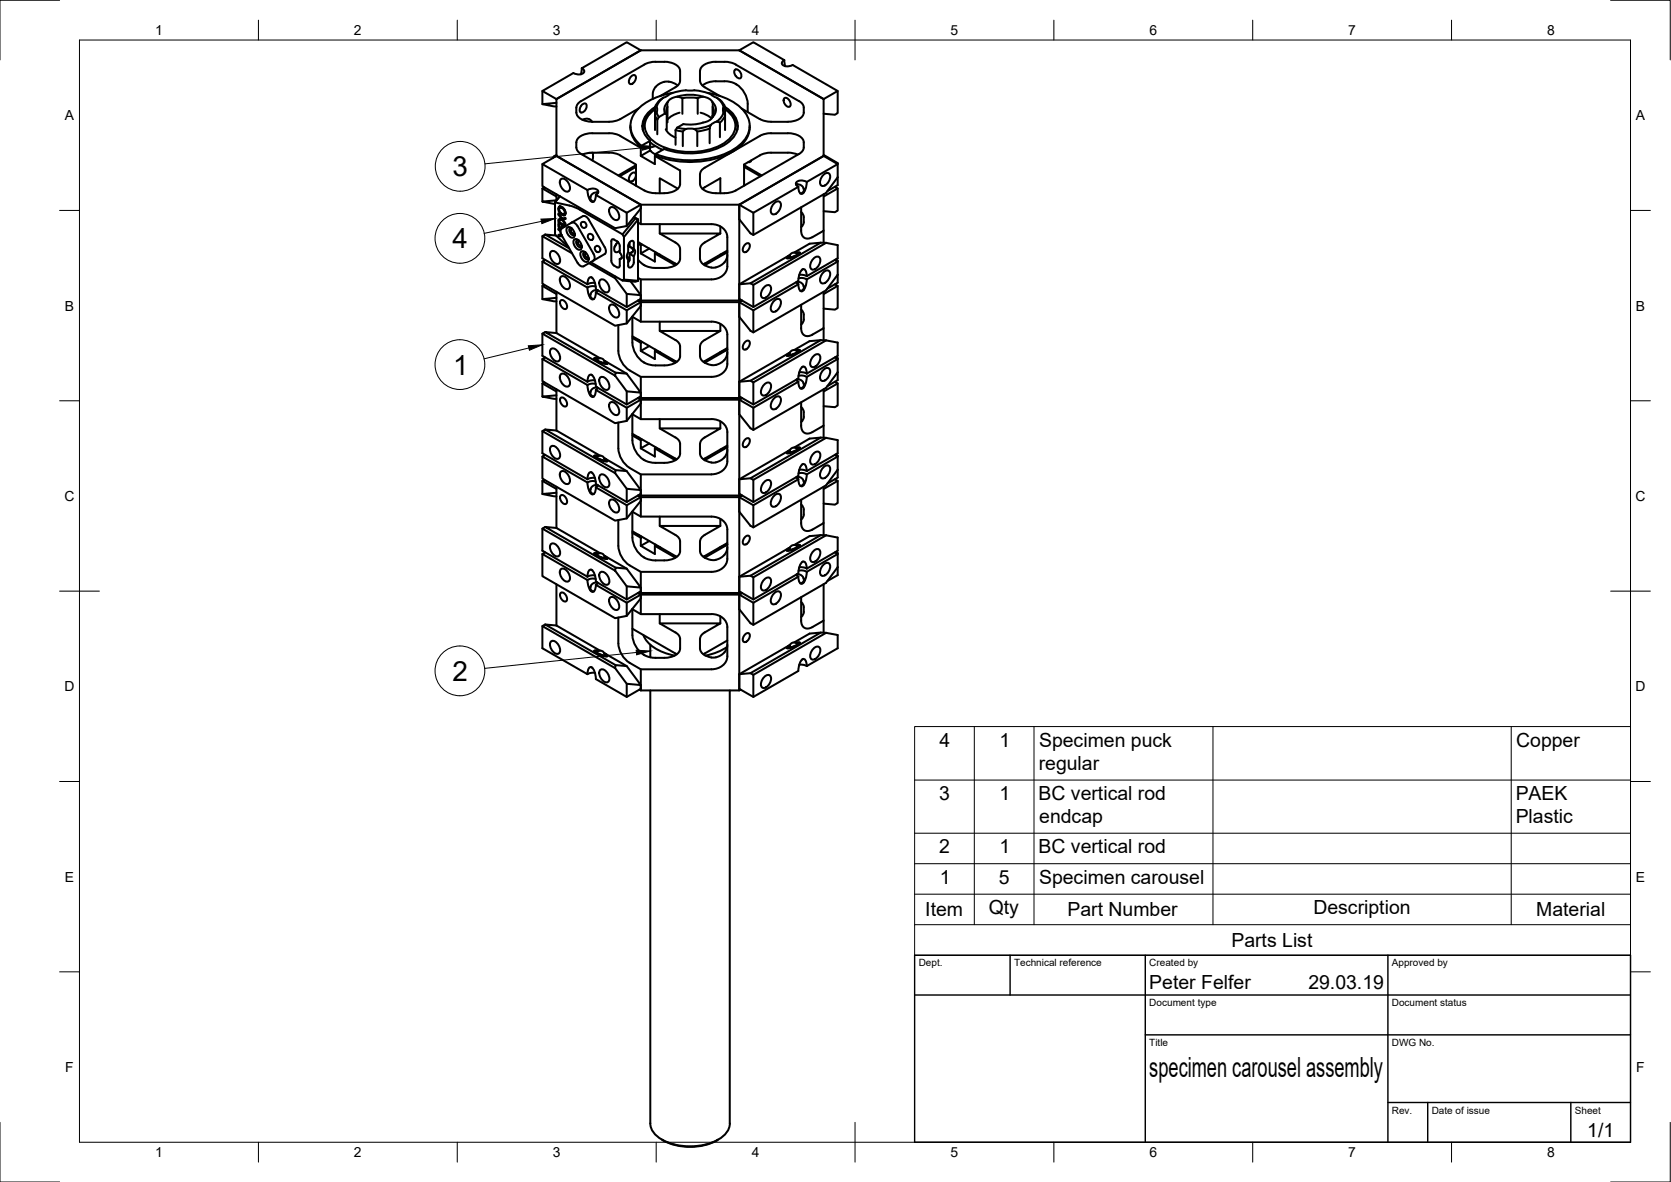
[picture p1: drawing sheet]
<svg xmlns="http://www.w3.org/2000/svg" width="420mm" height="297mm" viewBox="0 0 420 297" stroke-linecap="round" stroke-linejoin="round" font-family="sans-serif">
<!-- layer: Visible -->
<g fill="none" stroke="#000" stroke-width=".51">
<path d="M144.2 18.4l-7.8 4.5 3.5 2M144.2 18.4a2.02 2.02 0 0 0 2.7-.3 .88 .88 0 0 0-.6-1l-.2 1.6M158.7 19.2a.65 .65 0 0 1 1.1-.1 1.54 1.54 0 0 1-1.4 2 1.41 1.41 0 0 1 .3-1.9zM161.1 12.6l-3.5-2-11.3 6.6M161.1 12.6l-21.2 12.3M161.1 12.6h24.8M164.8 15.5a8.7 8.7 0 0 1 5 .7 2.01 2.01 0 0 1 1.2 1.6v2.5l-.4 1-4.6 2.9M164.9 15.5l-1.6 .2-1.3 .5-15.9 9.2M185 17.4l-.4 .5 .4 1.2M185 17.4a1.51 1.51 0 0 1 1.2 2.2 1 1 0 0 1-1.2-.5M185.9 12.6l3.5-2 7.8 4.5M185.9 12.6l21.2 12.3"/>
<path d="M197.2 15.1l.2 1.5M197.2 15.1a.82 .82 0 0 0-.6 1 .82 .82 0 0 0 1.1 .6l.9-.1 .7-.3 11.3 6.6-3.5 2M136.4 22.9v3.3M139.7 39.3h-.4l-.3 .4M139.9 39.2l21.2 12.2v4.9M139.9 39.2l21.2 12.2v1l-3.5 4.4-2.9 .5-18.3-10.5v-5.6M139.9 39.2l-3.5 2 11.3 6.6M139.9 25.9l-3.5 .3 3.5 .6M139.9 24.9v14.3M139.9 38.9l-.6 .4M144.9 27.1v1.2M144.9 35.8v1.2"/>
<path d="M144.9 37l.5 1.1 .7 .6 15.9 9.2M146.1 25.4l-.7 .6-.5 1M146.4 26.3l.6-.3 .3 .1a1.35 1.35 0 0 1 0 1.5 1.35 1.35 0 0 1-1.4 .6l-.1-.9zM146.5 30.1a1.65 1.65 0 0 1 2.3 .5M148.9 38.4h4.2M148.9 33.5h4.2M148.9 38.4h-1l-1.4 .5M148.9 33.5a3.5 3.5 0 0 0-4 2.3M149.1 38.4l-.1 1.9M153.2 38.4l2.4 .4 4.3 2.5v5.4M153.2 33.5l1.5 .1 1.3 .6M156 34.2l5.1 3"/>
<path d="M158.5 31.6v.5M158.5 32a6.6 6.6 0 0 0 2.8 5.1M160.5 27.3l-4.5 2.6-1.3 .5-1.6 .2h-4.2a3.5 3.5 0 0 1-4-2.3M161.3 36.6l2.1-1.2v2.5l-2.3 1.3zM161.6 32.5h.1M161.6 31.6l-.1 .2M162.8 29v.1M162.8 29h.1M163.4 35.7l1.5 1.1 1.7 .8M163.5 28.2h.1M163.5 28.2l-.7 .8M163.5 37.9l1.3 1"/>
<path d="M163.6 37.9h-.1M164.7 39.2l6.3 3.6v3.4M164.7 26.9l.9-1.5 1.2-.8-.4 .3a2.68 2.68 0 0 0-1.2 3l-.1 .3M164.7 27.4a5.3 5.3 0 0 0-3 5.4M164.7 26.9h.4M164.7 26.9v5.8M164.7 27.5a4.6 4.6 0 0 0-1.5 6.9 14.1 14.1 0 0 0 11 3.8 13.7 13.7 0 0 0 9.6-3.8 4.3 4.3 0 0 0-.6-6.3l-.9-.6M164.7 26.9a5.1 5.1 0 0 0-2.5 7l1.3 1.5M164.8 21.8l-.6 1.3-.1 1.8M165.1 28.2l-.1 .3a.88 .88 0 0 0 .1 1.3l.2 .3M165.1 28.2l.6 1.2M165.3 30.1v3.6"/>
<path d="M165.7 29.4l-.4 .7M166.8 24.5l.4-.1a10.3 10.3 0 0 1 7-1.7 9.2 9.2 0 0 1 5.6 1.7l.4 .1M167.2 28.5l.4 .2M167.2 28.5l-1.5 .9M167.2 28.5a2.43 2.43 0 0 1 .7-2.8l-.1 5.1M167.4 32.5l.9 1.2 1.6 .9M167.6 28.7v3.9M167.8 26.8l-.2 .8v1.1M168.1 20.5h-.5a4.1 4.1 0 0 0-2.7 1.3M168.1 20.5l1.1 .3 1.2 .7M169.1 23.3a14.3 14.3 0 0 0-9.8 5.5 5.8 5.8 0 0 0 2 7.8M169.9 32.7v3.7"/>
<path d="M169.9 32.7l1.8 .3M170.3 32.1l2.1 .3M170.3 24.3l1.3 .4v3.9M170.3 24.3a10.8 10.8 0 0 1 6.5 0M170.3 24.3l-1.6 .5-.8 .9M170.9 28.3l-1.8 .7-1.3 1M171.6 24.7l1.9-.2 1.9 .2M172.4 32.4l-.7 .6v3.7M172.4 32.4h2.2M174.6 32.4l.7 .6v3.7M175.4 24.7v3.9M176.2 28.3l1.5 .6 1.2 .9"/>
<path d="M176.6 21.5l1.5-.8a11.8 11.8 0 0 1 4.6-.3 5.8 5.8 0 0 1 5.3 5.7M176.7 24.3l-1.3 .4M176.8 24.3l1.5 .5 .8 .9M177.2 21.9l3.8 2.3M177.2 21.9l-.7-.6-.4-.7-.1-2.8a3.5 3.5 0 0 1 4-2.3h2.7l1.9 .5 16.3 9.4M177.9 23.3a13.9 13.9 0 0 1 9.9 5.6 5.8 5.8 0 0 1-2 7.7 21.6 21.6 0 0 1-16.1 3.4l-2.5-.5-2.4-.8M178.4 32.3v3.7M178.5 32.3l-3.2 .7M178.7 31.4l-.3 .9M178.7 31.4l-2.2 .8-1.9 .2M179.1 29.4l-.1 .3a7.8 7.8 0 0 1-5 1.6l-2.2-.1-1.6 .9-.3 .6M179.2 29.1v-3.4a2.46 2.46 0 0 1 0 3.7"/>
<path d="M179.2 29.1l-.1 .3M179.2 29.1v.2M179.2 26.8a2.11 2.11 0 0 1 0 2.3M180.2 30.5l-1.5 .9M180.2 30.6l.8 .2M181 30.8v3.7M181.9 28.2l.4 .8M181.9 28.2l-.5 1.2-1.2 1.2M182.3 26.9h-.4M182.3 26.9v5.8M182.3 26.9a5.1 5.1 0 0 1 2.5 7 11.8 11.8 0 0 1-8.9 4.5l-2.6 .2-2.6-.2-3.7-.9-2.2 1.2-.1 2.5-3.6-2M182.3 27.4a5.3 5.3 0 0 1 3 5.4"/>
<path d="M182.3 26.9a5.1 5.1 0 0 0-2.1-2.3l.5 .3a2.68 2.68 0 0 1 1.1 3l.1 .3M182.3 29l-.6 1.1-.7 .7M183.4 28.2l.9 .8M184.3 29v.1M184.3 29h-.1M185.4 31.6l.1 .2M185.4 32.5h.1M186.5 27.3l4.6 2.6 1.2 .5 5.8 .2M188 26.1v2.1M188.5 31.6a7.3 7.3 0 0 1-4.4 6.6 23.7 23.7 0 0 1-19.3 .9M191.1 34.2l-13.9 8M193.9 38.4h4.2"/>
<path d="M193.9 33.5h4.2M193.9 38.4l-2.4 .4-4.4 2.5v5.4M193.9 33.5l-1.6 .1-1.2 .6M197.3 24.6a1.45 1.45 0 0 1 1.2 2.2 1.45 1.45 0 0 1-1.2-2.2zM198.1 33.5a3.5 3.5 0 0 1 4 2.3M198.1 38.4h1.1l1.4 .5M200.9 25.4a2.73 2.73 0 0 1 1.2 3 2.73 2.73 0 0 1-2.4 2l-1.6 .2M202.1 35.8a2.37 2.37 0 0 1-1.2 2.9l-15.9 9.2M207.1 39.2l-21.2 12.2v24.1l.3-.2M207.1 39.2l-21.2 12.2v3.7l2.8 3.5 .7 .4 18.3-10.5 2.9-4M207.1 39.2l3.5 2-7.8 4.5M207.1 38.9l3.5 2.1-.2 .1"/>
<path d="M207.1 24.9v14.3M210.6 22.9v5.5l-.7 .4-2.8-.2M136.4 47.4v3.3M136.4 59.4v5.5l11.3 6.5M136.9 47.1l-.5 .3 3.5 2M137.1 58.9l-.7 .5 7.4 4.3M139.6 50.9v8.1l3.3 3.1M139.6 50.9l4 .9 2.3 1M139.8 59.2l-2.7-.3 6 3.5M139.9 50.3l-3.5 .4 3.2 .5M139.9 48.8v1.6M140.4 52.5l.1 .5 .2-.1"/>
<path d="M140.4 53.9v-.3l.9 1.3 .9-.2v.3l-.7 .2M140.4 57.7v-.3l.5 .5M140.4 59.3l1 .1M140.4 56.8l.1 .3 .2-.1M140.5 52l-.1 .5 .2-.2M140.5 53l.3 .6 .2-.1M140.5 57.1l.2 .2 .2-.1M140.6 53.8l-.2 .1 .6 .9 .2-.1M140.6 57.6l-.2 .1 .5 .5M140.6 56.7l-.2 .1v-1.1l1.8 1.1M140.6 56.1l.6 .3M140.8 51.9l-.3 .1a1.32 1.32 0 0 1 1.7 1.2v.6l-.4 .3"/>
<path d="M140.8 49.3l-1.2 1.6M140.8 55.3l.9-.3-1.3 .5M140.8 59l-.4 .3v-.3l.5 .1M140.8 55.9v.1M140.8 59.1h.4M140.8 49.3l-1.2 1.5M140.8 51.9l-.1 .3M140.8 53.6l.5 .4 .3-.2M140.9 56l-.3 .1 .1 .9 .3 .3 .2-.1M140.9 57.5l.1 .1M140.9 58.5v.6l.2-.1M141 45.1a1.62 1.62 0 0 1 2.1 1.3 .98 .98 0 0 1 .2 1.3 .98 .98 0 0 1-1.3 .3 2.35 2.35 0 0 1-1-2.9z"/>
<path d="M141 54.8l.3 .1M141.1 59l.1 .1M141.2 55l-.8 .1v.4l.4-.2v-.2M141.2 57.3h.1l-.4 .2-.2-.2M141.2 52l-.5 .3v.7l.6 .7h.6M141.2 59.1l4.3 7.3a1.07 1.07 0 0 0 1.2 .5M141.2 56.4v.8l.2-.1M141.3 52.3l.5 .5M141.3 57.3h.1M141.4 56.6l.6 .3M141.4 57.1l-.3 .2M141.5 56.3l-.3 .1"/>
<path d="M141.5 52.2h-.7M141.6 56.4v.1M141.7 56.4l-.3 .2 .1 .7M141.7 55v.1M141.8 53.8l.3 .1-.3 .2-.5-.1M142 52.7l-.2 .1 .2 .6 .2-.1M142 53.4l-.1 .3 .3-.1-.4 .2M142.2 54.9l-.7 .3 .7 .9v.3l-.8-1.1M142.2 56.8l-.2 .2M142.6 57.2a1.29 1.29 0 0 1 1.7 1 .9 .9 0 0 1 .3 .9 .9 .9 0 0 1-.8 .6 1.95 1.95 0 0 1-1.2-2.5zM143.7 57.3h-.3a1.05 1.05 0 0 0-.1 1.2 1.05 1.05 0 0 0 1.1 .5l.1-.2M143.7 56l-2.5 1.4a1.24 1.24 0 0 0 0 1.7"/>
<path d="M143.7 56a1.25 1.25 0 0 1 1.5 .8l4.2 7.4a1.07 1.07 0 0 1-.2 1.3M143.8 57.4l-.2 .5 .1 .4 .3 .3 .5 .1M145.9 52.8l10.6 6.1 .4 .7v10.7l-.4 .2-8-4.6M146.2 55.9l.3-.1a.8 .8 0 0 1 .9 .6 .8 .8 0 0 1-.5 .9 .88 .88 0 0 1-.7-1.3zM146.5 54.3l-2.8 1.7M146.6 54.3a1.24 1.24 0 0 1 1.5 .9l3.9 6.9a1.39 1.39 0 0 1 .1 1.7l-5.4 3.1M147.7 47.8l.3 1.8a1.15 1.15 0 0 0 1.3 1.1l.4-.6 .1-1.1M147.9 59a.74 .74 0 0 1 1.2 .3 .74 .74 0 0 1-.7 1 .92 .92 0 0 1-.5-1.3zM148.5 49.4v1M149.9 48.4h.2M150.1 48.4h.3M150.4 48.5a1.35 1.35 0 0 0-1.6 .3 1.35 1.35 0 0 0-.1 1.6l.6 .2"/>
<path d="M153.4 52.2a1.62 1.62 0 0 1 2.1 1.4 .98 .98 0 0 1 .1 1.2 .98 .98 0 0 1-1.2 .4 2.35 2.35 0 0 1-1-3zM157.6 53.5v3.3M158.7 43.7a.65 .65 0 0 1 1.1-.1 1.54 1.54 0 0 1-1.4 2 1.41 1.41 0 0 1 .3-1.9zM159.3 54.6l.5 .3M159.4 54.5l1 .6M159.8 54.9l.6 .3-3.5 4.4M159.8 54.9l-3.3 4M159.9 41.9l-4.1 2.4M159.9 41.5l-4.4 2.6M159.9 46.4l-.2 .1M160.4 55.9l.7 .4h17.8a3.7 3.7 0 0 1 4 3.3v7.3a3.7 3.7 0 0 1-4 3.3h-17.8l-.7-.4M160.4 55.2v15.4"/>
<path d="M162 47.9l1.3 .5 1.6 .1M164.8 48.6h2.2M165.9 56.3v2.4l3.9 2.2 1 1 .2 .7v2.4M165.9 58.7h15.2l-3.9 2.2M170.4 47.4l-4.5-2.6v3.8M171 46.2a3.5 3.5 0 0 1-4 2.3M176 46.2a3.5 3.5 0 0 0 4 2.3M177.2 47.1l3.9-2.3v3.8M177.2 47.1l-.6 .4M177.2 42.2l-.7 .5-.4 .7-.1 2.8M180 48.6h2.2M181.1 56.9v1.8"/>
<path d="M185 47.9l-1.3 .5-1.5 .1M187.1 41.9l4.1 2.4M187.1 41.5l4.4 2.6M187.1 46.4l.2 .1M188.9 40.3a.49 .49 0 0 1-.7 .4M189.4 53.5v5.5M194.7 51a.91 .91 0 0 1 1.3-.3 .91 .91 0 0 1 .3 1.2l-.6 1.2a.98 .98 0 0 1-1 .8 .98 .98 0 0 1-.9-.9l.2-.9zM200.2 46.4a1.35 1.35 0 0 1 1.5 .4 1.35 1.35 0 0 1 .1 1.6l-.5 .2M200.6 46.3l-.4 .1M200.7 47l-11.3 6.5-3.5-2.1h-24.8l-3.5 2.1-7.8-4.5a.82 .82 0 0 0 .6-1.1 .82 .82 0 0 0-1.1-.5h-.8l-.8 .3M201.4 52.1v5.8a1.74 1.74 0 0 0 .9 1.9 1.74 1.74 0 0 0 2-.2M201.4 53.3l.3 .3a2.82 2.82 0 0 1 .4 2.5l-.7 1"/>
<path d="M202.1 47.4v.1M202.1 47.5v.9M202.8 45.7a2.02 2.02 0 0 0-2.7 .3 .87 .87 0 0 0 .6 .9M202.9 45.7l-.4 1.9a1.15 1.15 0 0 1-1.2 1l-.4-.6-.2-1.1M207.1 48.8v9.2l-2.8 1.6M207.1 58v3M207.1 43.9a.91 .91 0 0 1 1.3-.4 .91 .91 0 0 1 .3 1.3l-.6 1.2a.98 .98 0 0 1-1 .7 .98 .98 0 0 1-.9-.9l.2-.8zM209.9 47l.7 .4-3.5 2M210.6 47.4v5.5l-.7 .4-2.8-.2M210.6 41v5.5l-2.6 1.5M136.4 65.7v5.6l18.3 10.6 2.9-.6 3.5-4.4v-1l-.7-.4 .7 .4v4.9M136.4 71.8v3.4"/>
<path d="M136.9 71.6l-.5 .2 3.5 2.1M137.1 65.3l-.7 .4 11.3 6.6M138.5 63.2a1.62 1.62 0 0 1 2.2 1.4 .98 .98 0 0 1 .1 1.3 .98 .98 0 0 1-1.2 .3 2.35 2.35 0 0 1-1.1-3zM139.9 74.9l-3.5 .3 3.5 .5M139.9 73.3v10.4M141 69.6a1.62 1.62 0 0 1 2.1 1.3 .98 .98 0 0 1 .2 1.3 .98 .98 0 0 1-1.3 .3 2.35 2.35 0 0 1-1-2.9zM141.1 75.4a1.45 1.45 0 0 1 1.2 2.2 1.45 1.45 0 0 1-1.2-2.2zM144.4 60.2a1.29 1.29 0 0 1 1.7 1 .9 .9 0 0 1 .3 1 .9 .9 0 0 1-.8 .6 1.95 1.95 0 0 1-1.2-2.6zM145.4 60.3h-.2a1.05 1.05 0 0 0-.1 1.2 1.05 1.05 0 0 0 1.1 .5l.1-.2M145.5 60.4l-.2 .5 .1 .4 .3 .3 .5 .1M146.1 63.3a1.29 1.29 0 0 1 1.7 .9 .9 .9 0 0 1 .3 1 .9 .9 0 0 1-.8 .6 1.95 1.95 0 0 1-1.2-2.5zM147.2 63.4l-.3-.1a1.05 1.05 0 0 0-.1 1.2 1.05 1.05 0 0 0 1.1 .6l.1-.3"/>
<path d="M147.3 63.5l-.2 .4 .1 .5 .8 .3M148.1 66.1l6.6 3.8M148.5 73.9v1M148.7 69.7l.2 .1M149.6 71.1h-.8l-1.1 .3 .1-.6a.94 .94 0 0 1 1-1.1l.7 1.1 .3 1.9M149.8 72l-.9-.1-1.2 .3 .3 1.9a1.15 1.15 0 0 0 1.3 1.1l.4-.6 .1-1.1M149.8 72.7l7.8 4.5 3.5-2.1v-.9M149.9 72.9h.2M150.1 72.9h.1M150.2 72.9a1.34 1.34 0 0 0-1.4 .5 1.34 1.34 0 0 0-.1 1.5l.6 .3M150.9 70.4a1.62 1.62 0 0 1 2.2 1.3 .98 .98 0 0 1 .1 1.3 .98 .98 0 0 1-1.3 .3 2.35 2.35 0 0 1-1-2.9zM150.9 62.8l-.3 .5h-.6"/>
<path d="M151 62.7a.76 .76 0 0 0-.6-.9 .76 .76 0 0 0-.9 .5 .76 .76 0 0 0 .5 1M153.4 76.7a1.62 1.62 0 0 1 2.1 1.4 .98 .98 0 0 1 .1 1.2 .98 .98 0 0 1-1.2 .3 2.35 2.35 0 0 1-1-2.9zM154.4 60.2a1.83 1.83 0 0 1 1.4 1.7v1.6l.4 .5a.65 .65 0 0 1-.4 1.1M154.4 66.7l.7 .5M154.4 60.2l-.5-.1-.2 .5v4.9l.2 .7 .5 .6M154.7 69.5v.4l2.9 4 3.5 .3-2.5-3.5M155 61.2l-.5 .9M155.4 60.9a1.78 1.78 0 0 0-.7 2.4 .96 .96 0 0 0 1.1-.3M155.8 65.1v1.9l-.4 .2h-.3M156.3 64.8l-.5 .3M156.5 70.5l3.3 .3 .6-.2M156.9 70.3l3.5 .3"/>
<path d="M157.6 73.9v3.3M157.6 78v3.3M157.6 64.4l.7 .5M157.9 65.2v1.5l.3 .5a1.19 1.19 0 0 0 1.2-1.3v-1.5l-1.1-.6v1.5l-.3 .6M158.3 60.9v1.1l1.1 .6v-1.6l-.2-.4a1.2 1.2 0 0 0-1.3 1.2v1.6l-.3 1.1 .4 .7M158.4 62h.1M158.4 63.6l-.1 .2M158.4 62l.8 .8-.2 .6-.6 .2 .8-.4M159 79.6l2.1 1.2h17.8a3.7 3.7 0 0 1 4 3.3v7.3a3.7 3.7 0 0 1-4 3.3h-17.8a9.9 9.9 0 0 1-4.4-3.1l-1-2-.2-1.4M159 79.6v6.5M159.4 62.6l.3 .7-.3 1.1M160.4 60.8l9.7 5.6"/>
<path d="M160.4 61.2l.7 .4M160.4 65.3l1.4 1.2M160.5 60.9l.8 .7M161.1 70.2v5.3l-.3-.2M161.1 75.5h24.8M161.3 61.3l-.2 .3v2.1l2.2-1.2M161.8 66.6l1.5 .6 1.6 .1M164.7 63.7l5.1 3M164.8 63.4l-.1 .3v2l-3.6-2M164.8 63.6l1.2 .4M171 65a3.5 3.5 0 0 1-4 2.3h-2.2M177.2 60.9l-.7 .6-.4 .7-.1 2.8"/>
<path d="M177.2 66.2l-.3 .2M182.9 64l-.1 .5a3.5 3.5 0 0 1-3.4 2.8h-.1a3.9 3.9 0 0 1-3.2-1.8l-.1-.5M182.9 63.4l-5.7 3.3M182.9 63l-5.7 3.3M182.9 63.3l-1.9 .7M187.4 61.4a.65 .65 0 0 1 1.1 0 1.54 1.54 0 0 1-1.5 1.9 1.41 1.41 0 0 1 .4-1.9zM189.4 71.6v5.6M189.4 78v5.5M192.3 72a.91 .91 0 0 1 1.2-.3 .91 .91 0 0 1 .3 1.3l-.5 1.2a.98 .98 0 0 1-1.1 .7 .98 .98 0 0 1-.9-.9l.2-.8zM194.7 75.5a.91 .91 0 0 1 1.3-.3 .91 .91 0 0 1 .3 1.2l-.6 1.3a.98 .98 0 0 1-1 .7 .98 .98 0 0 1-.9-.9l.2-.9zM197.8 64.8l.1 .1M197.9 64.6l.7-.4-.7 .6a4 4 0 0 0 3.2-1.3l-.9 .1 1-.1a4.2 4.2 0 0 1-3.4 1.3z"/>
<path d="M198.6 64.1l-12.7 7.3M200.3 70.9a1.34 1.34 0 0 1 1.5 .4 1.34 1.34 0 0 1 0 1.6l-.5 .2M200.4 63.7h.2a2.35 2.35 0 0 1-2.3 .8l.2-.1M200.4 70.8h.2M200.6 63.8a1.26 1.26 0 0 0-1.4-.2 1.26 1.26 0 0 0-.8 1.1M200.7 71.4l-11.3 6.6-3.5-2.1h-24.8l-3.5 2.1-7.8-4.5 .6-.5M200.7 70.6l-11.3 6.6-3.5-2.1v-3.7M200.8 69.9l.8-.1 1.2 .4M201 69.1h1.1l.7 .3M201.1 63.5v.1M201.4 76.6v5.9a1.74 1.74 0 0 0 .9 1.8 1.74 1.74 0 0 0 2-.2M201.4 77.8l.3 .3a2.59 2.59 0 0 1 .4 2.2"/>
<path d="M201.9 67.7l-.2 .1M202.1 71.8v1.1M202.9 70.2l-.4 1.9a1.15 1.15 0 0 1-1.2 1l-.4-.6-.2-1.1-.5-.5M202.9 69.4l-.1-.6a.94 .94 0 0 0-1-1.1l-.7 1.1-.4 1.8M204.6 64.9a.91 .91 0 0 1 1.3-.3 .91 .91 0 0 1 .3 1.2l-.6 1.2a.98 .98 0 0 1-1 .8 .98 .98 0 0 1-.9-.9l.2-.9zM206.4 61l-17.7 10.2-2.8 .2M207.1 73.3v9.2l-2.8 1.6M207.1 68.4a.91 .91 0 0 1 1.3-.4 .91 .91 0 0 1 .3 1.3l-.6 1.2a.98 .98 0 0 1-1 .7 .98 .98 0 0 1-.9-.9l.2-.8zM207.7 61l-4.1 .2-3.9 2.3M207.7 61l-18.3 10.6-.7-.4M207.7 61l2.9 .6v3.3l-7.8 4.5M209.9 71.4l.7 .4-3.5 2.1"/>
<path d="M209.9 65.3l.7 .4-7.8 4.5M210.1 65.2l.5 .3-.2 .1M210.6 69l-2.9 4-18.3 10.5-.7-.4-2.8-3.5v-3.7l.7-.4-.7 .4v24.1l.3-.2M210.6 71.8v5.6l-.7 .4-2.8-.2M210.6 65.5v5.5l-2.6 1.5M136.4 90.2v5.6l18.3 10.5 2.9-.5 3.5-4.4v-1l-.7-.4 .7 .4v4.9M136.4 83.8v5.6l11.3 6.5M136.4 96.4v3.3M136.9 96.1l-.5 .3 3.5 2M137.1 89.8l-.7 .4 11.3 6.6M137.1 83.4l-.7 .4 18.3 10.6M138.5 87.7a1.62 1.62 0 0 1 2.2 1.4 .98 .98 0 0 1 .1 1.2 .98 .98 0 0 1-1.2 .4 2.35 2.35 0 0 1-1.1-3z"/>
<path d="M139.9 99.3l-3.5 .4 3.5 .6M139.9 83.7l-2.8-.3 17.7 10.2M139.9 97.8v10.4M139.9 83.7l11 6.3M141 94.1a1.62 1.62 0 0 1 2.1 1.3 .98 .98 0 0 1 .2 1.3 .98 .98 0 0 1-1.3 .3 2.35 2.35 0 0 1-1-2.9zM141.1 99.9a1.45 1.45 0 0 1 1.2 2.2 1.45 1.45 0 0 1-1.2-2.2zM147.7 95.9l.1-.6a.94 .94 0 0 1 1-1.1l.7 1.1 .3 1.8M147.7 96.8l.3 1.8a1.15 1.15 0 0 0 1.3 1.1l.4-.6 .1-1.1M148.4 98.5l.1 .9M148.5 98.4l-.1 .1M148.7 94.2l.2 .1M149.4 90l1 .1h-.9a4 4 0 0 0 3.2 1.2l-.7-.6 .8 .6a4.2 4.2 0 0 1-3.4-1.3z"/>
<path d="M149.4 90.1v.1M149.6 95.6h-1.2l-.7 .3M149.8 96.5l-.9-.1-1.2 .3M149.8 97.2l7.8 4.4 3.5-2v-.9M149.9 97.4h.2M150 90.4a1.26 1.26 0 0 1 1.3-.3 1.26 1.26 0 0 1 .8 1.1M150.1 97.4h.1M150.2 90.2h-.2a2.35 2.35 0 0 0 2.2 .9l-.1-.2M150.2 97.4a1.34 1.34 0 0 0-1.4 .5 1.34 1.34 0 0 0-.1 1.5l.6 .2M150.9 94.9a1.62 1.62 0 0 1 2.2 1.3 .98 .98 0 0 1 .1 1.3 .98 .98 0 0 1-1.3 .3 2.35 2.35 0 0 1-1-2.9zM151.9 90.6l5.7 3.3M152.7 91.4h.1"/>
<path d="M154.8 93.6l2.8 .3 3.5 4.8-3.5-.4-2.9-3.9zM155.5 81.7v6.5M157.6 98.3v3.3M159 84.5l11.1 6.4M159 84.9l2.1 1.2M159 86.2a5.7 5.7 0 0 0 5.9 5.6M160.5 85.4l.8 .6M161.1 94.7v5.3l-.3-.2M161.3 85.8l-.2 .3v2.1l2.2-1.2M164.7 88.2l5.1 3M164.8 87.9l-.1 .3v2l-3.6-2M164.8 88.1l1.2 .4"/>
<path d="M165.9 80.8v2.4l4.3 2.5 .6 .7 .2 .7v2.4a3.5 3.5 0 0 1-4 2.3h-2.2M165.9 83.2h15.2l-3.9 2.3M177.2 85.4l-.7 .6-.4 .7-.1 2.8a3.1 3.1 0 0 0 3.2 2.3 3.8 3.8 0 0 0 3.5-2.3l.2-1M177.2 90.8l-.3 .1M181.1 81.4v1.8M182.9 87.9l-5.7 3.3M182.9 87.5l-5.7 3.3M182.9 87.8l-1.9 .7M187.4 85.9a.65 .65 0 0 1 1.1 0 1.54 1.54 0 0 1-1.5 1.9 1.41 1.41 0 0 1 .4-1.9zM189.4 96.1v5.5M192.3 96.5a.91 .91 0 0 1 1.2-.3 .91 .91 0 0 1 .3 1.2l-.5 1.3a.98 .98 0 0 1-1.1 .7 .98 .98 0 0 1-.9-.9l.2-.8zM197.8 89.3l.1 .1"/>
<path d="M197.9 89.1l.7-.4-.7 .6a4 4 0 0 0 3.2-1.3l-.9 .1 1-.1a4.2 4.2 0 0 1-3.4 1.3zM198.6 88.6l-12.7 7.3M200.2 95.4l.5 .5M200.3 95.3a1.34 1.34 0 0 1 1.5 .5 1.34 1.34 0 0 1 0 1.6l-.5 .2M200.4 88.2h.2a2.35 2.35 0 0 1-2.3 .9l.2-.2M200.5 95.3h.1M200.5 95.3h-.1M200.6 88.3a1.26 1.26 0 0 0-1.4-.3 1.26 1.26 0 0 0-.8 1.2M200.7 95.9l-11.3 6.6-3.5-2.1h-24.8l-3.5 2.1-7.8-4.5 .6-.5M200.8 94.5l.8-.1 1.2 .3M201 93.6h1.1l.7 .3M201.1 88.1h.1"/>
<path d="M201.9 92.1l-.2 .2M202.1 96.4v1M202.1 80.3l-.2 .7-.5 .6M202.9 94.7l-.4 1.8a1.15 1.15 0 0 1-1.2 1.1l-.4-.6-.2-1.1M202.9 93.9l-.1-.6a.94 .94 0 0 0-1-1.1l-.7 1.1-.4 1.8-11.3 6.5-3.5-2v-3.7M204.6 89.4a.91 .91 0 0 1 1.3-.3 .91 .91 0 0 1 .3 1.2l-.6 1.2a.98 .98 0 0 1-1 .8 .98 .98 0 0 1-.9-.9l.2-.9zM206.4 85.5l-17.7 10.2-2.8 .2M207.1 97.8v9.2l-2.8 1.6M207.1 82.5v3M207.1 92.9a.91 .91 0 0 1 1.3-.4 .91 .91 0 0 1 .3 1.3l-.6 1.2a.98 .98 0 0 1-1 .7 .98 .98 0 0 1-.9-.9l.2-.8zM207.7 85.5l-4.1 .2-3.9 2.3M207.7 85.5l-18.3 10.6-.7-.4"/>
<path d="M207.7 85.5l2.9 .6v3.3l-7.8 4.5M209.9 95.9l.7 .5-3.5 2M209.9 89.8l.7 .4-7.8 4.5M210.1 89.7l.5 .3-.2 .1M210.6 93.5l-2.9 4-18.3 10.5-.7-.4-2.8-3.5v-3.7l.7-.4-.7 .4v24.1l.3-.2M210.6 96.4v5.5l-.7 .4-2.8-.2M210.6 90v5.5l-2.6 1.5M136.4 114.7v5.6l18.3 10.5 2.9-.5 3.5-4.4v-1l-.7-.4 .7 .4v4.9M136.4 108.3v5.6l11.3 6.5M137.1 114.3l-.7 .4 11.3 6.5M137.1 107.9l-.7 .4 18.3 10.6M138.5 112.2a1.62 1.62 0 0 1 2.2 1.4 .98 .98 0 0 1 .1 1.2 .98 .98 0 0 1-1.2 .4 2.35 2.35 0 0 1-1.1-3z"/>
<path d="M139.9 108.2l-2.8-.3 17.7 10.2M139.9 108.2l11 6.3M141 118.5a1.62 1.62 0 0 1 2.1 1.4 .98 .98 0 0 1 .2 1.3 .98 .98 0 0 1-1.3 .3 2.35 2.35 0 0 1-1-3zM148.7 118.7l.2 .1M149.4 114.5l1 .1h-.9a4 4 0 0 0 3.2 1.2l-.7-.6 .8 .6a4.2 4.2 0 0 1-3.4-1.3zM149.4 114.6v.1M150 114.9a1.26 1.26 0 0 1 1.3-.3 1.26 1.26 0 0 1 .8 1.1M150.2 114.7h-.2a2.35 2.35 0 0 0 2.2 .9l-.1-.2M150.9 119.4a1.62 1.62 0 0 1 2.2 1.3 .98 .98 0 0 1 .1 1.3 .98 .98 0 0 1-1.3 .3 2.35 2.35 0 0 1-1-2.9zM151.9 115.1l5.7 3.3M152.7 115.9h.1M153.4 101.2a1.62 1.62 0 0 1 2.1 1.4 .98 .98 0 0 1 .1 1.2 .98 .98 0 0 1-1.2 .4 2.35 2.35 0 0 1-1-3z"/>
<path d="M154.8 118.1l2.8 .3 3.5 4.8-3.5-.4-2.9-3.9zM155.5 106.2v6.5M155.5 112.7a6.2 6.2 0 0 0 2.8 4.9M157.6 102.5v3.3M158.3 117.6l2.8 1.6h17.8M159 109.4l2.1 1.2M159 109l10.8 6.3M159 110.6a5.7 5.7 0 0 0 5.9 5.7M160.5 109.9l.8 .7M161.1 119.2v5.3l-.3-.2M161.1 100h24.8M161.3 110.3l-.2 .3v2.1l2.2-1.3"/>
<path d="M164.7 112.7l5.1 3M164.8 112.4l-.1 .3v2l-3.6-2M164.8 112.6l1.2 .4M165.9 105.3v2.4l4.3 2.5 .6 .6 .2 .8v2.4a3.5 3.5 0 0 1-4 2.3h-2.2M165.9 107.7h15.2l-3.9 2.2M169.8 115.2l.3 .2M177.2 109.9l-.7 .6-.4 .7-.1 2.8a3.2 3.2 0 0 0 3.2 2.3h.3a4.2 4.2 0 0 0 2.7-1.4M177.2 115.2l-.3 .2M178.9 105.3h-17.8l-2.1-1.2v6.5M178.9 105.3a3.7 3.7 0 0 1 4 3.3M181.1 105.9v1.8M182.9 113l-.3 1.1-.4 .8"/>
<path d="M182.9 108.6v7.3a3.7 3.7 0 0 1-4 3.3M182.9 112.4l-5.7 3.3M182.9 112l-5.7 3.3M182.9 112.3l-1.9 .7M187.4 110.4a.65 .65 0 0 1 1.1 0 1.54 1.54 0 0 1-1.5 1.9 1.41 1.41 0 0 1 .4-1.9zM189.4 102.5v5.5M194.7 100a.91 .91 0 0 1 1.3-.3 .91 .91 0 0 1 .3 1.2l-.6 1.2a.98 .98 0 0 1-1 .8 .98 .98 0 0 1-.9-.9l.2-.9zM197.8 113.8l.1 .1M198.6 113.2l-.8 .6a4.2 4.2 0 0 0 3.4-1.3l-1 .1 .9-.1a4 4 0 0 1-3.2 1.3l.7-.6M198.6 113.1l-12.7 7.3M200.2 119.9l.5 .5M200.3 119.9a1.34 1.34 0 0 1 1.5 .4 1.34 1.34 0 0 1 0 1.6l-.5 .2"/>
<path d="M200.4 112.7h.2a2.35 2.35 0 0 1-2.3 .8l.2-.1M200.4 119.8h.2M200.6 112.8a1.26 1.26 0 0 0-1.4-.2 1.26 1.26 0 0 0-.8 1.1M200.8 118.9h1.3l.8 .3-.4 1.9a1.15 1.15 0 0 1-1.2 1l-.4-.6-.2-1.1M201 118.1h1.1l.7 .3M201.1 112.6h.1M201.4 106.9a1.74 1.74 0 0 0 .9 1.9 1.74 1.74 0 0 0 2-.2M201.4 101.1v5.9M201.4 102.3l.3 .3a2.8 2.8 0 0 1 .4 2.5l-.7 1M201.9 116.6l-.2 .2M202.9 118.4l-.1-.6a.94 .94 0 0 0-1-1.1l-.7 1.1-.4 1.8-11.3 6.6-3.5-2.1v-3.7M204.6 113.9a.91 .91 0 0 1 1.3-.3 .91 .91 0 0 1 .3 1.2l-.6 1.2a.98 .98 0 0 1-1 .8 .98 .98 0 0 1-.9-.9l.2-.9z"/>
<path d="M206.4 110l-17.7 10.2-2.8 .2M207.1 107v3M207.1 117.4a.91 .91 0 0 1 1.3-.4 .91 .91 0 0 1 .3 1.3l-.6 1.2a.98 .98 0 0 1-1 .7 .98 .98 0 0 1-.9-.9l.2-.8zM207.7 110l-4.1 .2-3.9 2.3M207.7 110l-18.3 10.6-.7-.4M207.7 110l2.9 .6v3.3l-7.8 4.5M209.9 114.3l.7 .4-7.8 4.5M210.1 114.2l.5 .3-.2 .1M210.6 118l-2.9 4-18.3 10.5-.7-.4-2.8-3.5v-3.7l.7-.4-.7 .4v24.1l.3-.2M210.6 114.5v5.5l-2.6 1.5M136.4 139.2v5.6l18.3 10.5 2.9-.5 3.5-4.4v-1l-.7-.4 .7 .4v4.9M136.4 120.8v3.3"/>
<path d="M136.4 132.8v5.6l11.3 6.5M136.9 120.6l-.5 .2 3.5 2.1M137.1 138.8l-.7 .4 11.3 6.5 1.2-.3 .9 .1M137.1 132.4l-.7 .4 18.3 10.6M138.5 136.7a1.62 1.62 0 0 1 2.2 1.4 .98 .98 0 0 1 .1 1.2 .98 .98 0 0 1-1.2 .4 2.35 2.35 0 0 1-1.1-3zM139.9 123.8l-3.5 .3 3.5 .6M139.9 132.7l-2.8-.3 17.7 10.2M139.9 122.3v10.4M139.9 132.7l11 6.3M141.1 124.4a1.45 1.45 0 0 1 1.2 2.2 1.45 1.45 0 0 1-1.2-2.2zM147.7 120.4l.1-.6a.94 .94 0 0 1 1-1.1l.7 1.1 .3 1.9M147.7 121.2l.3 1.9a1.15 1.15 0 0 0 1.3 1.1l.4-.6 .1-1.1"/>
<path d="M148.5 122.9v1M149.4 139l1 .1h-.9a4 4 0 0 0 3.2 1.2l-.7-.6 .8 .6a4.2 4.2 0 0 1-3.4-1.3zM149.4 139.1v.1M149.6 120.1h-1.2l-.7 .3M149.8 121l-.9-.1-1.2 .3M149.8 121.7l7.8 4.5 3.5-2.1v-.9M149.9 121.9h.2M150 139.4a1.26 1.26 0 0 1 1.3-.3 1.26 1.26 0 0 1 .8 1.1M150.1 121.9h.1M150.2 139.2h-.2a2.35 2.35 0 0 0 2.2 .9l-.1-.2M150.2 121.9a1.34 1.34 0 0 0-1.4 .5 1.34 1.34 0 0 0-.1 1.5l.6 .2M151.9 139.6l5.7 3.3"/>
<path d="M153.4 125.7a1.62 1.62 0 0 1 2.1 1.4 .98 .98 0 0 1 .1 1.2 .98 .98 0 0 1-1.2 .3 2.35 2.35 0 0 1-1-2.9zM155.5 130.7v6.5M157.6 122.8v3.4M157.6 127v3.3M159 128.6l2.1 1.2h17.8a3.7 3.7 0 0 1 4 3.3v7.3a3.7 3.7 0 0 1-4 3.3h-17.8a9.9 9.9 0 0 1-4.4-3.1l-1-2-.2-1.4M159 133.5l11.1 6.4M159 128.6v6.5M159 133.9l2.1 1.2M159 135.1a6.2 6.2 0 0 0 2.8 4.9M160.5 134.4l.8 .6M161.1 124.5h24.8M161.3 134.8l-.2 .3v2.1l2.2-1.2"/>
<path d="M164.7 137.2l5.1 3M164.8 136.8l-.1 .4v2l-3.6-2M164.8 137.1l1.2 .4M165.9 129.8v2.4l3.9 2.2 1 1 .2 .7v2.4M165.9 132.2h15.2l-3.9 2.2M171 138.5a3.5 3.5 0 0 1-4 2.3h-2.2M177.2 134.4l-.7 .6-.4 .7-.1 2.8M177.2 139.7l-.3 .2M181.1 130.4v1.8M182.9 137.5l-.1 .5a3.5 3.5 0 0 1-3.4 2.8h-.1a3.9 3.9 0 0 1-3.2-1.9l-.1-.4M182.9 136.5l-5.7 3.2M182.9 136.9l-5.7 3.3"/>
<path d="M182.9 136.8l-1.9 .7M187.4 134.9a.65 .65 0 0 1 1.1 0 1.54 1.54 0 0 1-1.5 1.9 1.41 1.41 0 0 1 .4-1.9zM189.4 120.6v5.6M189.4 127v5.5M192.3 121a.91 .91 0 0 1 1.2-.3 .91 .91 0 0 1 .3 1.2l-.5 1.3a.98 .98 0 0 1-1.1 .7 .98 .98 0 0 1-.9-.9l.2-.9zM194.7 124.5a.91 .91 0 0 1 1.3-.3 .91 .91 0 0 1 .3 1.2l-.6 1.2a.98 .98 0 0 1-1 .8 .98 .98 0 0 1-.9-.9l.2-.9zM197.8 138.3l.1 .1M197.9 138.1l.7-.4-.7 .6a4 4 0 0 0 3.2-1.3l-.9 .1 1-.1a4.2 4.2 0 0 1-3.4 1.3zM198.6 137.6l-12.7 7.3M200.4 137.2h.2a2.35 2.35 0 0 1-2.3 .8l.2-.1M200.6 137.3a1.26 1.26 0 0 0-1.4-.3 1.26 1.26 0 0 0-.8 1.2M200.7 120.4l-11.3 6.6-3.5-2.1h-24.8l-3.5 2.1-7.8-4.5 .6-.5"/>
<path d="M201.1 137v.1M201.4 125.6v5.8a1.74 1.74 0 0 0 .9 1.9 1.74 1.74 0 0 0 2-.2M201.4 126.8l.3 .3a2.82 2.82 0 0 1 .4 2.5l-.7 1M202.1 120.8v.2M202.1 121v.9M204.6 138.4a.91 .91 0 0 1 1.3-.3 .91 .91 0 0 1 .3 1.2l-.6 1.2a.98 .98 0 0 1-1 .7 .98 .98 0 0 1-.9-.9l.2-.8zM206.4 134.5l-17.7 10.2-2.8 .2M207.1 122.3v9.2l-2.8 1.6M207.1 131.5v3M207.7 134.5l-4.1 .2-3.9 2.3M207.7 134.5l-18.3 10.6-.7-.4M207.7 134.5l2.9 .6v3.3l-7.8 4.5"/>
<path d="M209.9 138.8l.7 .4-7.8 4.5M209.9 120.4l.7 .4-3.5 2.1M210.1 138.7l.5 .3-.2 .1M210.6 120.8v5.6l-.7 .4-2.8-.2M210.6 139v5.5l-2.6 1.5M136.4 157.3v5.6l11.3 6.5M137.1 156.9l-.7 .4 18.3 10.6M139.9 157.2l-2.8-.3 17.7 10.2M139.9 146.8v10.4M139.9 157.2l11 6.3M141 143.1a1.62 1.62 0 0 1 2.1 1.3 .98 .98 0 0 1 .2 1.3 .98 .98 0 0 1-1.3 .3 2.35 2.35 0 0 1-1-2.9zM141.1 148.9a1.45 1.45 0 0 1 1.2 2.2 1.45 1.45 0 0 1-1.2-2.2z"/>
<path d="M147.7 145.7l.3 1.9a1.15 1.15 0 0 0 1.3 1.1l.4-.6 .1-1.1M148.5 147.4v1M148.7 143.2l.2 .1M149.6 144.6h-.8l-1.1 .3 .1-.6a.94 .94 0 0 1 1-1.1l.7 1.1 .3 1.8M149.8 146.2l7.8 4.5 3.5-2.1v-.9M149.9 146.4h.2M150.1 146.4h.1M150.2 146.4a1.34 1.34 0 0 0-1.4 .5 1.34 1.34 0 0 0-.1 1.5l.6 .3M150.9 143.9a1.62 1.62 0 0 1 2.2 1.3 .98 .98 0 0 1 .1 1.3 .98 .98 0 0 1-1.3 .3 2.35 2.35 0 0 1-1-2.9zM152.7 140.4h.1M153.4 150.2a1.62 1.62 0 0 1 2.1 1.3 .98 .98 0 0 1 .1 1.3 .98 .98 0 0 1-1.2 .3 2.35 2.35 0 0 1-1-2.9zM154.8 142.6l2.8 .3 3.5 4.8-3.5-.4-2.9-3.9z"/>
<path d="M155.5 155.2v6.5M157.6 147.3v3.4M157.6 151.5v3.3M159 153.1l2.1 1.2h17.8a3.7 3.7 0 0 1 4 3.3v7.3a3.7 3.7 0 0 1-4 3.3h-17.8a9.9 9.9 0 0 1-4.4-3.1l-1-2-.2-1.4M159 158l11.1 6.4M159 153.1v6.5M159 159.6a5.8 5.8 0 0 0 5.9 5.7M161.1 143.7v5.3l-.3-.2M161.1 149h24.8M161.8 159.6a9 9 0 0 0 6.7 4.9l1.1 .3M161.8 140l1.5 .7 1.6 .1M165.9 154.3v2.4l3.9 2.2"/>
<path d="M165.9 156.7h15.2l-3.9 2.2M169.8 158.9l.8 .6 .4 1.1M177.2 158.9l-.7 .6-.5 1.1M181.1 154.9v1.8M187.4 159.4a.65 .65 0 0 1 1.1 0 1.54 1.54 0 0 1-1.5 1.9 1.41 1.41 0 0 1 .4-1.9zM189.4 145.1v5.6M189.4 151.5v5.5M192.3 145.5a.91 .91 0 0 1 1.2-.3 .91 .91 0 0 1 .3 1.2l-.5 1.3a.98 .98 0 0 1-1.1 .7 .98 .98 0 0 1-.9-.9l.2-.8zM194.7 149a.91 .91 0 0 1 1.3-.3 .91 .91 0 0 1 .3 1.2l-.6 1.2a.98 .98 0 0 1-1 .8 .98 .98 0 0 1-.9-.9l.2-.9zM200.2 144.4l.5 .5M200.3 144.3a1.34 1.34 0 0 1 1.5 .5 1.34 1.34 0 0 1 0 1.6l-.5 .2M200.4 144.3h.2"/>
<path d="M200.8 143.4l.8-.1 1.2 .4M201 142.6h1.1l.7 .3M201.4 150.1v5.8a1.74 1.74 0 0 0 .9 1.9 1.74 1.74 0 0 0 2-.2M201.4 151.3l.3 .3a2.8 2.8 0 0 1 .4 2.5l-.7 1M201.9 141.1l-.2 .2M202.1 145.3v1.1M202.9 143.7l-.4 1.8a1.15 1.15 0 0 1-1.2 1.1l-.4-.6-.2-1.1-11.3 6.6-3.5-2.1h-24.8l-3.5 2.1-7.8-4.5 .6-.5M202.9 142.9l-.1-.6a.94 .94 0 0 0-1-1.1l-.7 1.1-.4 1.8-11.3 6.6-3.5-2.1v-3.7M206.4 159l-17.7 10.2-2.8 .2M207.1 146.8v9.2l-2.8 1.6M207.1 156v3M207.1 141.9a.91 .91 0 0 1 1.3-.4 .91 .91 0 0 1 .3 1.3l-.6 1.2a.98 .98 0 0 1-1 .7 .98 .98 0 0 1-.9-.9l.2-.8z"/>
<path d="M207.7 159l-4.1 .2-3.9 2.3M207.7 159l-18.3 10.6-.7-.4M207.7 159l2.9 .6v3.3l-7.8 4.5M210.6 142.5l-2.9 4-18.3 10.5-.7-.4-2.8-3.5v-3.7l.7-.4-.7 .4v24.1l.3-.2M138.5 161.2a1.62 1.62 0 0 1 2.2 1.4 .98 .98 0 0 1 .1 1.2 .98 .98 0 0 1-1.2 .4 2.35 2.35 0 0 1-1.1-3zM147.7 169.4l.1-.6a.94 .94 0 0 1 1-1.1l.7 1.1 .3 1.8M148.7 167.7l.2 .1M149.4 163.5l1 .1h-.9a4 4 0 0 0 3.2 1.2l-.7-.6 .8 .6a4.2 4.2 0 0 1-3.4-1.3zM149.4 163.6v.1M149.6 169.1h-1.2l-.7 .3M149.8 170.7l7.8 4.4 3.5-2v-.9M150 163.9a1.26 1.26 0 0 1 1.3-.3 1.26 1.26 0 0 1 .8 1.1"/>
<path d="M150.2 163.7h-.2a2.35 2.35 0 0 0 2.2 .9l-.1-.2M150.9 168.4a1.62 1.62 0 0 1 2.2 1.3 .98 .98 0 0 1 .1 1.3 .98 .98 0 0 1-1.3 .3 2.35 2.35 0 0 1-1-2.9zM151.9 164.1l5.7 3.3M152.7 164.9h.1M154.8 167.1l2.8 .3 3.5 4.8-3.5-.4-2.9-3.9zM157.6 171.8v3.3M161.1 168.2v5.3l-.3-.2M161.1 173.5h24.8M163.5 173.5v108.8a5.4 5.4 0 0 0 3.9 4.6 15.4 15.4 0 0 0 14-1.1 4.7 4.7 0 0 0 2.1-3.5v-108.8M163.5 162v3.2M171 160.6v2.4a3.5 3.5 0 0 1-4 2.3h-2.2M176 160.6v2.4a2.82 2.82 0 0 0 2.9 2.2"/>
<path d="M177.2 164.2l-.3 .2M182.8 162.6a14.2 14.2 0 0 1-5.4 2.2M182.9 162l-.1 .5a3.5 3.5 0 0 1-3.4 2.8l-.5-.1M182.9 161l-5.7 3.2M189.4 169.6v5.5M192.3 170a.91 .91 0 0 1 1.2-.3 .91 .91 0 0 1 .3 1.2l-.5 1.3a.98 .98 0 0 1-1.1 .7 .98 .98 0 0 1-.9-.9l.2-.9zM197.8 162.8l.1 .1M197.9 162.6l.7-.4-.7 .6a4 4 0 0 0 3.2-1.3l-.9 .1 1-.1a4.2 4.2 0 0 1-3.4 1.3zM198.6 162.1l-12.7 7.3M200.4 161.7h.2a2.35 2.35 0 0 1-2.3 .8l.2-.1M200.6 161.8a1.26 1.26 0 0 0-1.4-.3 1.26 1.26 0 0 0-.8 1.2M201 167.1h1.1l.7 .3"/>
<path d="M201.1 161.6h.1M201.9 165.6l-.2 .2M202.9 167.4l-.1-.6a.94 .94 0 0 0-1-1.1l-.7 1.1-.4 1.8-11.3 6.5-3.5-2v-3.7M204.6 162.9a.91 .91 0 0 1 1.3-.3 .91 .91 0 0 1 .3 1.2l-.6 1.2a.98 .98 0 0 1-1 .8 .98 .98 0 0 1-.9-.9l.2-.9zM166.4 286.4l.4 .2M180.6 286.4a14.6 14.6 0 0 1-13.8 .2"/>
</g>
<!-- layer: TitleBlock -->
<path d="M230 240.1h180v46.9h-180zM230 250h180M254 240.1v9.9M288 240.1v46.9M349 240.1v46.9M288 260.1h122M349 277.1h61M359 277.1v9.9M395 277.1v9.9" fill="none" stroke="#000" stroke-width=".36"/>
<!-- layer: Parts Lists -->
<path d="M230 182.6h180v57.5h-180zM230 196h180M245 182.6v49.8M260 182.6v49.8M305 182.6v49.8M380 182.6v49.8M230 217.1h180M230 209.4h180M230 232.4h180M230 224.7h180" fill="none" stroke="#000" stroke-width=".25"/>
<!-- layer: Balloons -->
<g fill="none" stroke="#000" stroke-width=".25">
<path d="M161.4 37.2l-39.5 4M136.1 55.6l-14.3 3M133 87.4l-11.3 2.8M160 164l-38.1 4"/>
<circle cx="115.6" cy="59.9" r="6.3"/>
<circle cx="115.7" cy="41.8" r="6.3"/>
<circle cx="115.6" cy="91.6" r="6.3"/>
<circle cx="115.6" cy="168.6" r="6.3"/>
</g>
<path d="M161.4 36.6l3.5 .2-3.4 .9zM136 55.1l3.6-.2-3.4 1.3zM132.8 86.9l3.6-.3-3.3 1.4zM160 163.4l3.5 .2-3.4 1z" fill="#000" stroke="#000" stroke-width=".25"/>
<!-- layer: Border -->
<g fill="none" stroke="#000" stroke-width=".25">
<path d="M15 .1h-15v15M20 10.1h390v276.9h-390zM65 5.1v5M115 5.1v5M165 5.1v5M215 5.1v10M265 5.1v5M315 5.1v5M365 5.1v5M405 .1h15v15M15 52.9h5M410 52.9h5"/>
<path d="M15 100.7h5M410 100.7h5M15 148.6h10M405 148.6h10M15 196.4h5M410 196.4h5M15 244.2h5M410 244.2h5M0 282.1v14.9h15M65 287v5M115 287v5M165 287v5"/>
<path d="M215 282.1v9.9M265 287v5M315 287v5M365 287v5M420 282.1v14.9h-15"/>
</g>
<g font-size="7">
<text x="113.8" y="44.3">3</text>
<text x="113.8" y="62.4">4</text>
<text x="114" y="94.1">1</text>
<text x="113.8" y="171.1">2</text>
<text x="289" y="270.6">specimen carousel assembly</text>
</g>
<g font-size="4.9">
<text x="236.2" y="187.6">4</text>
<text x="251.3" y="187.6">1</text>
<text x="261.3" y="187.6">Specimen puck</text>
<text x="381.2" y="187.6">Copper</text>
<text x="261.2" y="193.5">regular</text>
<text x="236.1" y="201">3</text>
<text x="251.3" y="201">1</text>
<text x="261.1" y="201.1">BC vertical rod</text>
<text x="381.1" y="201">PAEK</text>
<text x="261.3" y="206.9">endcap</text>
<text x="381.1" y="206.8">Plastic</text>
<text x="236.2" y="214.4">2</text>
<text x="251.3" y="214.4">1</text>
<text x="261.1" y="214.4">BC vertical rod</text>
<text x="236.3" y="222.1">1</text>
<text x="251.1" y="222">5</text>
<text x="261.3" y="222.1">Specimen carousel</text>
<text x="232.7" y="230.3">Item</text>
<text x="248.6" y="229.8">Qty</text>
<text x="268.4" y="230.3">Part Number</text>
<text x="330.2" y="229.8">Description</text>
<text x="386.3" y="230.3">Material</text>
<text x="309.6" y="237.9">Parts List</text>
<text x="289" y="248.5">Peter Felfer</text>
<text x="329" y="248.5">29.03.19</text>
<text x="399.1" y="285.7">1/1</text>
</g>
<g font-size="3.5">
<text x="39" y="8.8">1</text>
<text x="89" y="8.8">2</text>
<text x="139" y="8.8">3</text>
<text x="189" y="8.8">4</text>
<text x="239" y="8.8">5</text>
<text x="289" y="8.8">6</text>
<text x="339" y="8.8">7</text>
<text x="389" y="8.8">8</text>
<text x="16.3" y="30.2">A</text>
<text x="411.3" y="30.2">A</text>
<text x="16.3" y="78">B</text>
<text x="411.3" y="78">B</text>
<text x="16.2" y="125.9">C</text>
<text x="411.2" y="125.9">C</text>
<text x="16.2" y="173.7">D</text>
<text x="411.2" y="173.7">D</text>
<text x="16.3" y="221.6">E</text>
<text x="411.3" y="221.6">E</text>
<text x="16.4" y="269.4">F</text>
<text x="411.4" y="269.4">F</text>
<text x="39" y="290.8">1</text>
<text x="89" y="290.8">2</text>
<text x="139" y="290.8">3</text>
<text x="189" y="290.8">4</text>
<text x="239" y="290.8">5</text>
<text x="289" y="290.8">6</text>
<text x="339" y="290.8">7</text>
<text x="389" y="290.8">8</text>
</g>
<g font-size="2.5">
<text x="231" y="242.9">Dept.</text>
<text x="255" y="242.9">Technical reference</text>
<text x="289" y="242.9">Created by</text>
<text x="350" y="242.9">Approved by</text>
<text x="289" y="252.8">Document type</text>
<text x="350" y="252.8">Document status</text>
<text x="289" y="262.9">Title</text>
<text x="350" y="262.9">DWG No.</text>
<text x="350" y="279.9">Rev.</text>
<text x="360" y="279.9">Date of issue</text>
<text x="396" y="279.9">Sheet</text>
</g>
</svg>
